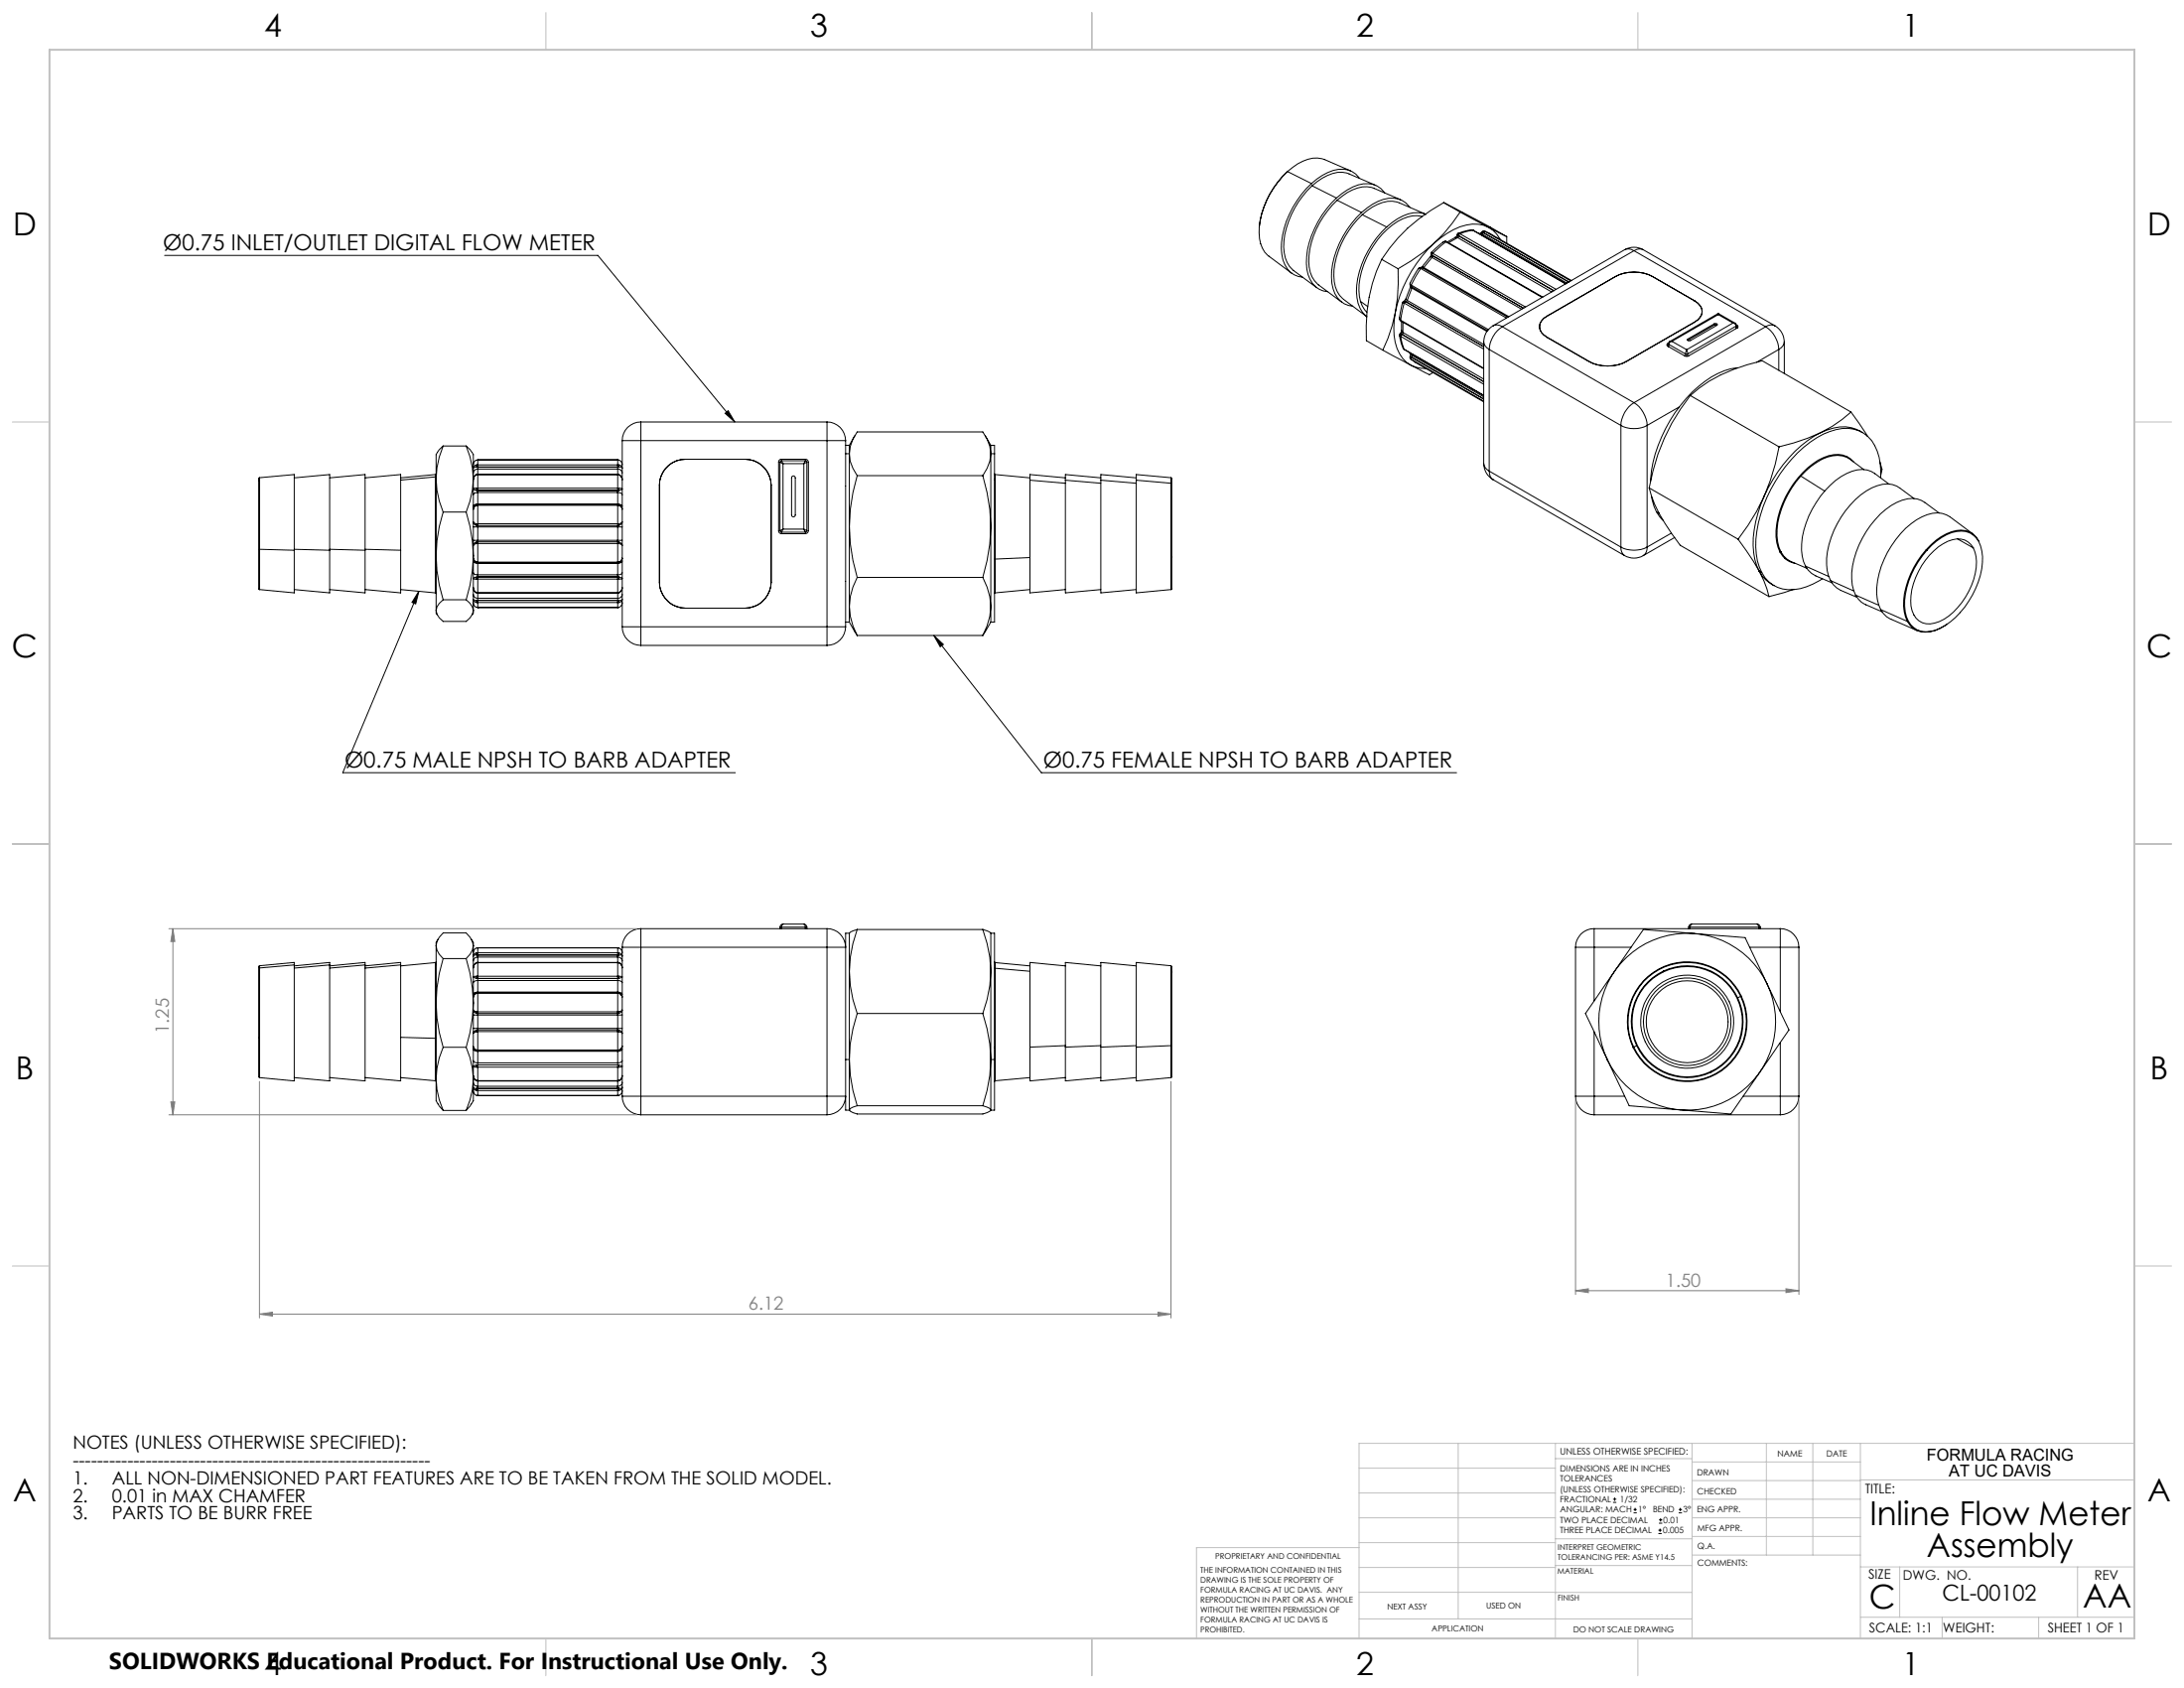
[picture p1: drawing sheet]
<svg xmlns="http://www.w3.org/2000/svg" width="559mm" height="432mm" viewBox="0 0 559 432" stroke-linecap="round" stroke-linejoin="round" font-family="sans-serif">
<g fill="none" stroke="#000" stroke-width=".25">
<path d="M329.2 44.1a23 23 0 0 0-7 13.9M329.4 43.9a22.4 22.4 0 0 0-7.2 15.6 7.2 7.2 0 0 0 2.5 6l5.8 4.4M329.4 43.9l6.2 3.1M335.6 47a24 24 0 0 0-7.8 16.5 7.4 7.4 0 0 0 3.4 6.8l2.1 .6M335.7 47.5a22.8 22.8 0 0 0-7.3 15.7 7.5 7.5 0 0 0 2.5 6l6 4.4M335.7 47.5l6.2 3.2M341.9 50.7a24.2 24.2 0 0 0-7.6 16.5 7.4 7.4 0 0 0 3.3 6.8l2.1 .6M342.1 51.2a21.8 21.8 0 0 0-7.1 17.1 6.7 6.7 0 0 0 2.4 4.6l5.9 4.4M342.1 51.2l6.3 3.2M345.6 43.7l-6.7-2.9a7.6 7.6 0 0 0-6.9 1.1l-2.6 2M347.9 45.6a6.1 6.1 0 0 0-8.2-1.5l-2.8 1.7-1.3 1.2M348.4 54.4a23.8 23.8 0 0 0-7.7 16.5 6.9 6.9 0 0 0 4.4 7.2l1 .2"/>
<path d="M348.5 54.9a22.4 22.4 0 0 0-7.2 15.7 7.2 7.2 0 0 0 2.5 6l5.9 4.4a7.7 7.7 0 0 1-2.6-6.4 23.8 23.8 0 0 1 7.7-16.5M348.5 54.9a11.3 11.3 0 0 1 7.7-3.4l1.8 .4 6.8 2.9a8 8 0 0 0-7.3 1.2l-2.7 2.1M348.5 54.9l6.3 3.2M352 47.4l-6.8-2.9a7.4 7.4 0 0 0-6.9 1.1l-2.6 1.9M354.3 49.3a5.7 5.7 0 0 0-6.8-2 15.6 15.6 0 0 0-5.6 3.4M358.4 51.1l-6.8-2.9a7.5 7.5 0 0 0-6.9 1l-2.6 2M360.7 53a5.6 5.6 0 0 0-6.8-2 14.8 14.8 0 0 0-5.5 3.4M363.8 55.4a7.9 7.9 0 0 0-6.2 1.3 22.2 22.2 0 0 0-9.9 17.6l.4 2.8M369.4 51.8a41.9 41.9 0 0 0-15.9 14.6M369.4 51.8l12 6.3 4.1 2.4M369.4 51.8l4.2 2.5M372.9 60l-.5 .7"/>
<path d="M372.9 60l.1 .2M373.1 59.7l-.2 .3M373.1 59.7h.2M373.3 59.7l-.3 .5M373.3 59.7l.2 .1M373.5 59.8l-.3 .5M373.5 59.8l24.6 14.2M373.6 54.3l-4.1 5.4-2.6 2.5M373.6 54.3l7.2 3.8M376.4 58.8l.5 .1M376.5 58.8l-3.4 .9M376.6 58.8l.3 .1"/>
<path d="M376.9 58.9l-3.4 .9M376.9 58.9h.1M376.9 58.9l23.7 13.7M378.3 59.7l.9 .2M378.5 59.8l.7 .1M379.1 59.4l-.4 .4M379.1 59.4h.3M379.2 59.9l21.7 12.5M379.4 59.4l.2 .1M379.6 59.5l-.4 .4M379.6 59.5h.1M379.6 59.5l21.8 12.6"/>
<path d="M379.6 59.1l-.5 .3M379.9 59.2l-.3 .3M379.9 59.2l1.1 .4 21.1 12.2M379.9 59.2l-.3-.1-.2 .3M379.9 59.2l22 12.7M380.8 58.1a9.6 9.6 0 0 0-8.9 .7l-1.7 .9-3.3 2.5M380.8 58.1a7.2 7.2 0 0 1 3.1 3.2M380.8 58.1l4.7 2.4M42.1 65.3h110.9l35 42.6M348.1 77.1l.4 1.1 1.2 1.7M348.1 77.1l1.9 1.3M353.5 66.4a41.6 41.6 0 0 0-3.9 20.7l4.2 2.5"/>
<path d="M353.5 66.4l4.2 2.4M357 79.9l-.8 3.4-1.1 3.2-1.3 3.1M357 79.9a15.8 15.8 0 0 0 1.1 10.6l.8 1.2 1 1 1.1 .8M357.7 68.8l-.2 7.5-.5 3.6M358.8 77.4l-.7 3.8M359.1 77.4l.2 .1M359.3 77.5l-.9 4.4M359.3 77.5l20.3 11.8M359.5 77.1h-.4l-.2 .3h.2M359.5 77.1l.2 .1M359.5 77.1l-.4 .3M359.7 77.2l-.4 .3"/>
<path d="M359.7 77.2h.1M359.7 77.2l19.9 11.5M359.7 76.5l-.5 .5M359.7 76.5l.3 .3M360 76.8l-.3 .4M360 76.8l19.6 11.3M360.9 73.1l.2 .2M360.9 73.1h.1M360.9 72.4v.4M360.9 72.8v.3M360.9 72.8l.2 .1M361.1 72.9v.4"/>
<path d="M361.1 72.9l19.7 11.4M361.1 73.3l19.5 11.3M361.2 73.7l-.3-.4-1.2 3.2M361.2 73.7l-1.2 3.1M361.2 73.7l19.2 11.1M361.3 73.4l-.1 .3M362.9 68.8l-2.1 3.6-.1 .3 .2 .5M363.3 68.6l-.4 .2M363.3 68.6l.2 .1M363.5 68.7l-2.4 4.2M363.5 68.7l.4-.2 21.9 12.6M363.5 68.7l21.9 12.7"/>
<path d="M363.6 68.4l.3 .1M363.6 68.4l-.7 .4M363.6 68.4l-.3 .2M363.8 68.3h.1M363.8 68.3l.5 .1M364.3 68.4l-.2 .2M364.3 68.4l21.7 12.6M365.9 65.7l.5 .2M365.9 65.7l-2.1 2.6M366.2 65l-.3 .7M366.2 65.1l.3 .3M366.3 64.6l.1 .1"/>
<path d="M366.3 65.3l.2 .1M366.4 65.9l-2.1 2.5M366.4 65.9l22.9 13.2M366.4 64.7l-.1 .4 .2 .3M366.4 64.7l.2 .1M366.5 65.4h.1M366.5 65.4l23.3 13.4-23.3-13.4M366.5 65.4l-.1 .5M366.6 64.8l-.1 .6M366.6 64.8l23.7 13.7M366.9 62.2l-2.8 2.4-6.4 4.2M366.9 62.2a33.6 33.6 0 0 0-9.9 17.7"/>
<path d="M369.2 61.9l-2.9 2.6-.1 .6M369.7 61.8l-.5 .2M369.7 61.8l.3 .1M369.9 61.7l-.7 .2M369.9 61.7l.3 .1M369.9 61.7l-.2 .1M370 61.9l-3.4 2.9M370 61.9l24.6 14.2M370.2 61.8l-.2 .1M370.2 61.8l24.5 14.2M372.4 60.7l.6 .1M372.4 60.7l-2.1 1.2"/>
<path d="M373 60.8l-2.3 1.3M373 60.8l24 13.9M373 60.2l.2 .1M373.2 60.3l-.2 .5M373.2 60.3h.1M373.2 60.3l24.4 14.1-24.4-14.1M385.5 60.5v1.7M415.7 63.9a4.8 4.8 0 0 1 4.7 0M415.7 63.9a2.39 2.39 0 0 1 2.4 .2M415.7 63.9l-33.7 19.4M418.1 64.1l-33.7 19.5M418.1 64.1l33.7 19.5"/>
<path d="M420.4 63.9a2.33 2.33 0 0 0-2.3 .2M420.4 63.9l33.7 19.4M353.8 89.6l7.2 3.9M358.1 81.2l.4 .9M358.1 85.7l.9 3.4M358.1 85.7l.1 .2M358.1 81.2l.1 .6M358.2 85.4l-.1 .3M358.2 81.8v.1M358.2 85.4h.3M358.2 81.8l.2 .1M358.2 85.9l.2 .1"/>
<path d="M358.4 86l.9 3.4M358.4 81.9l.1 .2M358.4 81.9l21.2 12.3M358.4 86l21.2 12.3M358.5 82.1l21.1 12.2M358.5 85.4l-.3 .5M358.5 85.4l.2 .1M358.6 84.6l-.4 .8M358.6 84.6l.4 .5M358.6 82.2v2.4M358.7 85.5l-.3 .5M358.7 85.5h.1"/>
<path d="M358.7 85.5l20.9 12.1M359 85.1l-.3 .4M359 85.1l20.6 11.9M359 82.4v2.7M359 89l.1 .2M359.1 89.2l.2 .2M359.3 89.4l20.3 11.7M360.7 90.2l.5 .7M360.8 91l-.1 .4 .2 .4M360.8 91l.2 .3M360.9 90.3l.3 .6M361 90.6l-.2 .4"/>
<path d="M361 91.3l.2 .1M361 91.3l-.2 .4 .3 .2M361 91.3l.1 .1M361 93.5l1.3 .4 2.5 .4M361 93.5l4.7 2.3 .9-.5M361.1 91.9l1.1 .8 17.4 10.1M361.1 91.9l18.5 10.7M361.1 91.4v.5M361.1 91.4l18.5 10.7M361.2 91.4h-.1M361.2 91.4l18.4 10.7M361.2 90.9v.5"/>
<path d="M361.2 90.9l18.4 10.6M379.6 87.5a2.47 2.47 0 0 0 1.4 1.9M379.6 87.5v31.1M381 89.4l33.7 19.4M381 89.4v31.1M382 83.3a4.7 4.7 0 0 0-2.4 4.2M382 83.3a2.32 2.32 0 0 1 2.4 .3M384.4 83.6a7.5 7.5 0 0 0-3.4 5.8M384.4 83.6l33.7 19.4M395 81.4l18.3-10.7a10.5 10.5 0 0 1 9.5 0l10.8 6.2a2.9 2.9 0 0 1 1.9 2.8 2.9 2.9 0 0 1-1.9 2.7l-17.5 10.1a10.5 10.5 0 0 1-9.5 0l-10.7-6.2a2.81 2.81 0 0 1-.9-4.9zM426.7 87.9a.34 .34 0 0 0-.2 .3 .34 .34 0 0 0 .2 .3M426.7 87.9v.6"/>
<path d="M426.9 87.9l.1 .2M426.9 87.9v.7M426.9 87.8l-.2 .1M426.9 88.4l-.2 .1M427 88.1l4.3 2.5M427 88.1v.6M427.2 87.3l-.3 .6M427.8 87.3l-.5 .2-.3 .6M427.8 87.3h-.6M427.8 87.3l3.8 2.2M431.3 90.6h.5M431.3 90.6v.5"/>
<path d="M431.6 89.5l-.3 1.1M431.6 89.5l.2 1.1M431.8 90.6v.5M431.9 86.7v.3M431.9 87l-.1 .1M438.6 82.8h.5l.3 .2-7 4.2-.6-.2 .1-.3M438.6 83.1l.7 .1M438.6 82.8l-6.7 3.9M438.6 83.1l-6.7 3.9M438.6 82.8v.3M439.5 80.3h.3M439.5 80.3l.1 .2"/>
<path d="M439.5 80.3l-12.3 7.1M439.6 80.5l3.8 2.1M439.6 80.5l-11.8 6.8M439.8 80.3l4.2 2.4-.6-.1M439.8 80.3l-.2 .2M443.4 82.6l.5 .2 .3 .6M443.4 82.6l-11.8 6.9M443.9 82.7l.4 .6M444.2 83.4l-12.4 7.2M444.2 83.4v.6M444.3 83.1l.2 .2M444.3 83.3l-.1 .1"/>
<path d="M444.3 83.3v.7M444.3 83.8l.2 .1M444.5 83.9l-12.5 7.2h-.9l-4.4-2.6M444.5 83.3a.33 .33 0 0 1 .2 .3 .33 .33 0 0 1-.2 .3M444.5 83.3v.6M444.6 94.1a19.8 19.8 0 0 0-11.6 6.2 36.5 36.5 0 0 0-10.7 22.7M451.8 83.6a7.5 7.5 0 0 1 3.3 5.8M451.8 83.6l-33.7 19.4M454.1 83.3a4.9 4.9 0 0 1 2.4 4.2M454.1 83.3a2.32 2.32 0 0 0-2.3 .3M455.1 89.4l-5.6 3.3M455.1 89.4v5.3"/>
<path d="M456.5 87.5a2.47 2.47 0 0 1-1.4 1.9M456.5 87.5v8M113.4 114.1l-1 2.8-.6 2.8-.2 2.8M113.4 114.1a3.5 3.5 0 0 0-1.8 4v4.4M113.4 114.1h5.9M119.3 114.1l1 2.8 .6 2.8 .2 2.8M119.3 114.1l1.4 1.6M120.8 115.7l.3 .6v6.2M122 119.5h.2M122 118.9l-.5 .2-.4 .6 .1-.2h.8M122 118.9v.6M122 119.5h36.3"/>
<path d="M122 118.9h36.3M122.2 120a1.09 1.09 0 0 0-1.1 1M122.2 119.5v.5M122.2 117.7v1.8M122.2 117.7a1.11 1.11 0 0 0-1.1 1.2M122.2 117.7h35.8M122.2 120v1.4M122.2 120h35.8M122.2 119.5h35.8M158 120a1.17 1.17 0 0 1 1.2 1M158 119.5v.5M158 117.7v1.8"/>
<path d="M158 117.7a1.2 1.2 0 0 1 1.2 1.2M158 120v1.4M158.3 119.5h-.3M158.3 118.9l.5 .2 .4 .6-.2-.2h-.7M158.3 118.9v.6M159.2 112.7h4.8M159.2 112.7v47.6M164 107.9v4.8M164 107.9a4.7 4.7 0 0 0-4.8 4.8M164 112.7v47.6M164 107.9h47.6M164 112.7h47.6"/>
<path d="M170.3 119.8a6.6 6.6 0 0 1 5.1-2.3h15.2a6.7 6.7 0 0 1 6.7 6.6v24.8a6.7 6.7 0 0 1-6.7 6.7h-15.2a6.6 6.6 0 0 1-6.7-6.7v-24.8a6.5 6.5 0 0 1 1.6-4.3zM185.5 105.7l.8-.6 1.7 2.8zM199.4 117.7l.4-.2h6.3a.78 .78 0 0 1 .7 .7v17.5a.78 .78 0 0 1-.7 .8h-6.1a.73 .73 0 0 1-.8-.8v-17.6zM199.6 118.2l.7 .4M199.6 118.2v17.5M200 117.9l-.4 .3M200 117.9l.3 .7M200 117.9h6.1M200.3 118.6h5.4M200.3 118.6v16.8M205.7 118.6v16.8M206.1 117.9l-.4 .7"/>
<path d="M206.1 117.9l.3 .3M206.4 118.2l-.7 .4M206.4 118.2v17.5M211.6 107.9a4.8 4.8 0 0 1 4.8 4.8M211.6 112.7h4.8M211.6 107.9v4.8M211.6 112.7v47.6M216.4 112.7v47.6M216.4 113.9h.9M216.4 116.1h.9M217.3 116.1v18.6M217.3 116.1l.2 1.9 .7 1.8 1.1 1.9"/>
<path d="M217.3 116.1l.3-1.9 .6-1.9 1.1-1.8h32.2l1.1 1.8 .7 1.9 .2 1.9M217.3 113.9v2.2M218.7 111.5l-1.4 2.4M252.1 111.5l1.4 2.4M253.5 116.1l-.2 1.9-.7 1.8-1.1 1.9M253.5 116.1v18.6M253.5 113.9v2.2M253.5 113.9h1v2.2M253.5 116.1h1M254.5 116.1v43h-1M379.6 118.6a4.8 4.8 0 0 0 2.4 4.1M379.6 118.6a2.47 2.47 0 0 0 1.4 1.9"/>
<path d="M414.7 108.8a7.3 7.3 0 0 0 6.7 0M414.7 108.8v31.1M418.1 103a7.2 7.2 0 0 0-3.4 5.8M418.1 103a7.5 7.5 0 0 1 3.3 5.8M421.4 108.8v31.1M429.6 104.1l-8.2 4.7M432.5 101.2a52.5 52.5 0 0 0-10.5 23.6M432.5 101.2a38.8 38.8 0 0 1 18.4-8.9l22.7 13.1M432.5 101.2l22.7 13.1M455.2 114.3l-1 4.4-1.2 4.2-1.6 4M465.8 110.7a33.7 33.7 0 0 0-14.4 16.2M465.8 110.7l-3.2 1.4-3.6 1.2-3.8 1"/>
<path d="M473.6 105.4l-2.3 1.9-2.5 1.8-3 1.6M473.6 105.4l4.3 6.3M474.3 118.2a5.7 5.7 0 0 0-6.4-1.6 19.9 19.9 0 0 0-11.1 10.5 18 18 0 0 0-1.9 13l.5 1.2M476.5 110.6a9.4 9.4 0 0 0-9-.6l-1.7 .7M480.9 118l.6 2.1-.3 1.6M66.2 123v27.7l.2 .1M66.4 122.2l-.2 .2v.6M66.4 122.8v17.7M66.4 122.2l8.9-.8v19.4M66.4 122.8l-.2 .2M66.4 122.2v.6M75.3 122.2l9-.8v19.4"/>
<path d="M84.3 122.2l9.1-.8v19.4M93.4 122.2l9.1-.8v19.4M111.4 122v18.8M111.4 121.4v.6M111.4 121.4l-8.9 .8M111.4 122l-8.9 .8M111.6 121.2l-.2 .2M111.6 122.5v19.7M111.6 122.5l.2 2.9 .6 2.8 1 2.8M113.4 131l-1 3.7-.6 3.7-.2 3.8M113.4 131h5.9M119.3 131l1 3.7 .6 3.7 .2 3.8"/>
<path d="M121.1 122.5l-.2 2.9-.6 2.8-1 2.8M121.1 122.5v19.7M121.1 138.2h1.1M121.1 134.8h1.1M121.2 129.8l-.1 .3M122 129.3l-.1-.2-.4 .3-.4 .8M122 121.5l-.5 .2-.4 .8M122 138.6a.92 .92 0 0 0-.9 .9l.9-.4M122 138.6v.5M122 134l-.9-.5 .2 .5 .7 .4M122 129.3l-.8 .6-.1 .4M122 134v.4"/>
<path d="M122 124.9v.5M122 124.9l-.9 .1 .9 .4M122 121.5l-.5 .3-.4 .8M122 125.4l.2 .1M122 134h36.3M122 134.4h.2M122 125.4h36.3M122 124.9h36.3M122.2 129l-.4 .1M122.2 121.4h-.4M122.2 139v4.8M122.2 129.3v5.1"/>
<path d="M122.2 138.6v.4M122.2 138.2v.4M122.2 134.4v.4M122.2 128.9a1.01 1.01 0 0 0-1.1 .6M122.2 126a.98 .98 0 0 0-1.1 .6M122.2 121.4v4M122.2 125.5v.5M122.2 129v.3M122.2 121.4h.1M122.2 125.4v.1M122.2 126v2.9M122.2 134.8v3.4"/>
<path d="M122.2 129h35.8M122.2 121.4h35.8M122.2 139l-.2 .1M122.2 129.3h-.2M122.2 138.6h-.2M122.2 134.4h35.8M122.2 139h35.8M122.2 138.6h35.8M122.2 129.3h35.8M122.2 134.8h35.8M122.2 138.2h35.8M122.2 128.9h35.8"/>
<path d="M122.2 126h35.8M122.2 121.4l-.2 .1M158 129l.4 .1M158 121.4h.4M158 129.3v5.1M158 139v4.8M158 138.6v.4M158 134.8h1.2M158 134.4v.4M158 138.2v.4M158 138.2h1.2M158 128.9a1.12 1.12 0 0 1 1.2 .6"/>
<path d="M158 126a1.07 1.07 0 0 1 1.2 .6M158 121.4v4M158 125.5v.5M158 129v.3M158 121.4h.1M158 125.4v.1M158 126v2.9M158 134.8v3.4M158 129.3h.3M158 139l.3 .1M158 138.6h.3M158 121.4l.3 .1"/>
<path d="M158.3 129.3l.1-.2 .3 .2 .5 .8-.1-.3M158.3 129.3l.5 .3 .4 .7M158.3 134l.9-.5a1.07 1.07 0 0 1-.9 .9M158.3 134v.4M158.3 138.6a1.07 1.07 0 0 1 .9 .9l-.9-.4M158.3 138.6v.5M158.3 124.9v.5M158.3 124.9l.9 .2-.9 .3M158.3 125.4l-.3 .1M158.3 134.4h-.3M158.4 121.4a1.25 1.25 0 0 1 .8 1.3 1.48 1.48 0 0 0-.9-1.2zM199.6 135.7l.4 .4"/>
<path d="M200 136.1h6.1M200.3 135.4l-.7 .3M200.3 135.4l-.3 .7M200.3 135.4h5.4M202.7 121.9l.5-.1 .3 .4v9.6a.48 .48 0 0 1-.5 .4 .48 .48 0 0 1-.5-.4v-9.6zM205.7 135.4l.7 .3M205.7 135.4l.4 .7M206.4 135.7l-.3 .4M217.3 134.7l.3 4.4 .6 4.3 1.1 4.3M217.3 134.7v20.5M219.3 121.7l-1.1 4.3-.6 4.3-.3 4.4M219.3 121.7h32.2"/>
<path d="M251.5 121.7l1.1 4.3 .7 4.3 .2 4.4M253.5 134.7l-.2 4.4-.7 4.3-1.1 4.3M253.5 134.7v20.5M254.5 121.2l.1 .2M254.5 122.7l.1 .1M254.6 122.8v20.2M254.6 121.4v1.4M254.6 121.4l8.9 .8M263.5 122.8v28.9l9.1-.9M263.5 122.8l9.1 .8M272.6 122.8v28.9l9.1-.9M272.6 122.2l-9.1-.8v1.4"/>
<path d="M272.6 122.8l9.1 .8M281.7 122.8v28.9l9-.9M281.7 122.2l-9.1-.8v1.4M281.7 122.8l9 .8M290.7 122.8v28.9l8.9-.9M290.7 122.2l-9-.8v1.4M290.7 122.8l8.9 .8M299.6 122.2l.2 .2v20.2M299.6 123.6v19.1M299.6 122.2l-8.9-.8v1.4M299.6 122.2v1.4M381 120.5a2.35 2.35 0 0 0 1 2.2"/>
<path d="M381 120.5l33.7 19.4M382 122.7l33.7 19.4M414.7 139.9a7.3 7.3 0 0 0 6.7 0M414.7 139.9a2.43 2.43 0 0 0 1 2.2M421.4 139.9a2.35 2.35 0 0 1-1 2.2M422 124.8l1.3 4.1 1.2 2.4M422 124.8l22.7 13.1M422.6 127.1l.6 2.4 .6 1.5M423.8 131l1.6 2.1M423.8 131l.7 .3M424.5 131.3l3.3 5.3 2.1 2.9 22.7 13.1M427.6 136.4l-6.2 3.5"/>
<path d="M428.4 137.5l-8 4.6M444.7 137.9l3.9 5.6 1.5 2.6M451.4 126.9l-2 3.9-2.2 3.6-2.5 3.5M451.4 126.9a27.1 27.1 0 0 0-2.4 16.2l1.1 3M460.8 121.8a23.4 23.4 0 0 0-6.1 15.3l.5 2.9 .5 1.2M460.8 121.8l6.1 3.8M476.9 120.1l-3.5-2.6a6.9 6.9 0 0 0-7.2 0 18.9 18.9 0 0 0-5.4 4.3M481.2 122.2a13.5 13.5 0 0 0-3.3-10.5 9 9 0 0 0-9.7-1.3 28.8 28.8 0 0 0-14 12.8 32.9 32.9 0 0 0-5 16.7 14.1 14.1 0 0 0 1.6 6.6M483.3 123.8l-3.6-2.7a6.7 6.7 0 0 0-7.2 0 23.3 23.3 0 0 0-11.3 16.3 12.3 12.3 0 0 0 .8 7.4M489.7 127.5l-3.6-2.7a6.7 6.7 0 0 0-7.2 0 23.2 23.2 0 0 0-11.5 19.6l.1 1.5 .9 2.6M494.2 139.5a10.8 10.8 0 0 1 8.8-3.5 5.4 5.4 0 0 1 4.1 5 20.7 20.7 0 0 1-6.8 16.9 11.5 11.5 0 0 1-7.6 3.7 5.4 5.4 0 0 1-5.2-5.1 20.5 20.5 0 0 1 5.5-15.7zM496.1 131.2l-3.6-2.6a6.7 6.7 0 0 0-7.2-.1 23.2 23.2 0 0 0-11.5 19.6l.1 1.5 .9 2.6"/>
<path d="M500.9 137.9l4 2.3M504.8 136.6l-5.9-4.4a6.8 6.8 0 0 0-7.2 0 23.3 23.3 0 0 0-11.5 19.6l.1 1.6 .9 2.5M506.3 138.4a5.3 5.3 0 0 0-7-2.4 14.9 14.9 0 0 0-6.5 4.6M66.4 140.5v10.3M66.4 140.5l8.9 .3M75.3 140.8v10.9l-8.9-.9M75.3 140.5l9 .3M84.3 140.8v10.9l-9-.9M84.3 140.5l9.1 .3M93.4 140.8v10.9l-9.1-.9M93.4 140.5l9.1 .3M102.5 140.8v10.9l-9.1-.9"/>
<path d="M102.5 150.8l8.9 .9M107.2 151.2l-.8 3.3-1-.4zM107.2 151.2l-19.5 46.5h100.4M111.4 151.7l.2 .1M111.4 140.8h.2M111.4 140.8v10.9M111.6 142.2l.2 3.7 .6 3.8 1 3.7M111.6 142.2v14M111.6 156.2l.2 .9 .6 .9 1 1h5.9l1-1 .6-.9 .2-.9M111.6 156.2v.6l.3 .6M113.4 153.4l-1 .9-.6 1-.2 .9M113.4 153.4h5.9"/>
<path d="M119.3 153.4l1 .9 .6 1 .2 .9M121.1 150.3l.1 .5 .6 .8a1.43 1.43 0 0 1-.7-1.3zM121.1 142.2l-.2 3.7-.6 3.8-1 3.7M121.1 142.2v14M121.1 156.2v.6l-.3 .6M121.1 143.5a.92 .92 0 0 0 1.1 .6M121.1 146.5a.92 .92 0 0 0 1.1 .5M121.1 152a1.03 1.03 0 0 0 1.1 1M121.1 154.2a1.11 1.11 0 0 0 1.1 1.2M121.1 143l.4 .5 .5 .2M121.2 143.2l-.1-.3 .4 .8 .4 .3 .1-.3M121.8 143.9l.4 .1"/>
<path d="M121.8 151.6l.4 .1M122 147.6v.5M122 147.6l-.9 .3 .9 .2M122 153.6h-.7l-.2-.3 .4 .7 .5 .1M122 153.6v.5M122 143.7l.2 .1M122 148.1h36.3M122 151.6h.2M122 153.6h36.3M122 154.1h36.3M122.2 147.6v4M122.2 147.6h-.2"/>
<path d="M122.2 147.6h.1M122.2 147v.6M122.2 153v.6M122.2 153.6h-.2M122.2 153.6v1.8M122.2 155.4h.1M122.2 143.8v.2M122.2 151.6v.1M122.2 144.1v2.9M122.2 151.7v1.3M122.2 144h35.8M122.2 151.7h35.8"/>
<path d="M122.2 155.4h35.8M122.2 143.8h35.8M122.2 144.1h35.8M122.2 147h35.8M122.2 147.6h35.8M122.2 151.6h35.8M122.2 153h35.8M122.2 153.6h35.8M158 147.6v4M158 147.6h.3M158 147.6h.1M158 147v.6"/>
<path d="M158 153.6h.3M158 153v.6M158 153.6v1.8M158 155.4h.1M158 143.8v.2M158 151.6v.1M158 144.1v2.9M158 151.7v1.3M158.3 147.6v.5M158.3 147.6l.9 .3-.9 .2M158.3 153.6h.7l.2-.3-.4 .7-.5 .1M158.3 153.6v.5"/>
<path d="M158.3 143.7l-.3 .1M158.3 151.6h-.3M158.4 143.9l-.4 .1M158.4 151.6l-.4 .1M159.2 142.9l-.1 .3M159.2 142.8v.1a1.2 1.2 0 0 1-.8 1l-.1-.2 .5-.2zM159.2 150.3v.2a1.32 1.32 0 0 1-.8 1.1l.7-.8zM159.2 143.5a1 1 0 0 1-1.2 .6M159.2 146.5a1 1 0 0 1-1.2 .5M159.2 152a1.09 1.09 0 0 1-1.2 1M159.2 154.2a1.3 1.3 0 0 1-1.2 1.2M216.4 159.1h.9"/>
<path d="M217.3 155.2v3.9M217.3 155.2l.3 2.5 .6 2.4 1.1 2.5M217.3 159.1l2 3.5M219.3 147.7l-1.1 2.5-.6 2.4-.3 2.6M219.3 147.7h32.2M251.5 147.7l1.1 2.5 .7 2.4 .2 2.6M253.5 155.2v3.9M253.5 155.2l-.2 2.5-.7 2.4-1.1 2.5M253.5 159.1l-1.4 2.5M254.6 151.7l-.1 .1M254.6 143v8.7M263.5 150.8l-8.9 .9"/>
<path d="M263.5 142.6l-8.9 .4M299.6 142.7v8.1M299.8 142.6v8.1l-.2 .1M299.8 142.6l-.2 .1M415.7 142.1a4.8 4.8 0 0 0 4.7 0M450.1 146.1l1.2 2.4 1.3 4.1M450.1 146.1a8.5 8.5 0 0 0 3.8 3.7M450.1 146.1l.7 .4M450.8 146.5a8.3 8.3 0 0 0 9.9 4.1 18.8 18.8 0 0 0 5.6-2.6M455.4 141.3a5.3 5.3 0 0 0 4 2.8M455.7 141.2a5.2 5.2 0 0 0 2.6 2.5l4 1.7M455.7 141.2l-.3 .1"/>
<path d="M459 150.7l-6.4 1.9M462 144.8a5.6 5.6 0 0 0 2.6 2.5l4.1 1.8M462 144.8l5.9 2.7M468.4 148.5a5.6 5.6 0 0 0 2.6 2.5l4.1 1.8M468.4 148.5l5.9 2.7M474.8 152.2a5 5 0 0 0 2.6 2.5l4.1 1.8M474.8 152.2l5.9 2.6M481.2 155.9a5 5 0 0 0 2.6 2.5l6.7 2.9M481.2 155.9l6.8 3.1M488 159a5 5 0 0 0 5.7 2.6 11.2 11.2 0 0 0 4.6-2M492.8 140.6a22.3 22.3 0 0 0-5.8 14.5l.5 2.7 .5 1.2M492.8 140.6l.2 .2"/>
<path d="M493.7 142a10.6 10.6 0 0 1 8-4.1 4.8 4.8 0 0 1 3.9 4.5 17.8 17.8 0 0 1-9.4 16.6 4.8 4.8 0 0 1-6.5-1.7 11.5 11.5 0 0 1 .4-9.6 19.2 19.2 0 0 1 3.6-5.7zM159.2 160.3h4.8M159.2 160.3a4.8 4.8 0 0 0 4.8 4.8M164 160.3v4.8M164 160.3h47.6M164 165.1h47.6M211.6 160.3h4.8M211.6 160.3v4.8M216.4 160.3a4.8 4.8 0 0 1-4.8 4.8M219.3 162.6h32.2M238.9 162.6l2.5 2.3-.8 .6zM238.9 162.6l27.6 35.1h106.2"/>
<path d="M252.1 161.6l-.6 1M164 237.6v4.7M164 237.6a4.7 4.7 0 0 0-4.8 4.7M164 237.6h47.6M199.6 237.2h.4M199.6 237.2v.4M200 237.2h6.1M200 237.2v.4M200.3 236.4l-.2 .2-.1 .6M200.3 236.4a.85 .85 0 0 0-.7 .8M200.3 236.4h5.4M205.7 236.4l.3 .2 .1 .6"/>
<path d="M205.7 236.4a.85 .85 0 0 1 .7 .8M206.1 237.2h.3M206.1 237.2v.4M206.4 237.2v.4M211.6 237.6v4.7M211.6 237.6a4.8 4.8 0 0 1 4.8 4.7M217.3 238.7v9.8M217.3 238.7h-.9v3.6M219.3 237.8l-1.1 3.5-.6 3.6-.3 3.6M219.3 237.8l-1.1 .3-.9 .6M219.3 237.8h32.2M251.5 237.8l1.1 3.5 .7 3.6 .2 3.6"/>
<path d="M251.5 237.8l1.8 .6 .2 .3M253.5 238.7v9.8M253.5 238.7h1v32.3M407.9 237.6v4.7M407.9 237.6a4.7 4.7 0 0 0-4.8 4.7M407.9 237.6h47.6M432.1 237.2h.3M432.1 237.2v.4M432.4 237.2h17.6M432.4 237.2v.4M432.8 236.4l-.4 .8M432.8 236.4a.78 .78 0 0 0-.7 .8"/>
<path d="M432.8 236.4h16.8M449.6 236.4l.3 .2 .1 .6M449.6 236.4a.78 .78 0 0 1 .8 .8M450 237.2h.4M450 237.2v.4M450.4 237.2v.4M455.5 237.6v4.7M455.5 237.6a4.8 4.8 0 0 1 4.8 4.7M66.4 247.1l-.2 .1v18.1M66.4 247.6v17.8M66.4 247.1v.5M75.3 246.8v29.7l-8.9-.8"/>
<path d="M75.3 246.8v-.6l-8.9 .9M75.3 246.8l-8.9 .8M84.3 246.8v29.7l-9-.8M84.3 246.8v-.6l-9 .9M84.3 246.8l-9 .8M93.4 246.8v29.7l-9.1-.8M93.4 246.8v-.6l-9.1 .9M93.4 246.8l-9.1 .8M102.5 246.8v29.7l-9.1-.8M102.5 246.8v-.6l-9.1 .9M102.5 246.8l-9.1 .8M111.4 246.8v18.8"/>
<path d="M111.4 246.2v.6M111.4 246.2l-8.9 .9M111.6 246l-.2 .2M111.6 256.5l.2 3.9 .6 3.7 1 3.8M111.6 241.9v14.6M111.6 241.9l.2 1.1 .6 1.1 1 1.1M111.6 256.5v19.5M111.6 246.7l-.2 .1M111.6 241.9l.2-1.1 .6-1.1 1-1h5.9l1 1 .6 1.1 .2 1.1M112.1 240.2a1.92 1.92 0 0 0-.5 1.7M113.4 245.2l-1 3.8-.6 3.7-.2 3.8M113.4 245.2h5.9"/>
<path d="M119.3 245.2l1 3.8 .6 3.7 .2 3.8M120.6 240.2a1.83 1.83 0 0 1 .5 1.7M121.1 256.5l-.2 3.9-.6 3.7-1 3.8M121.1 241.9l-.2 1.1-.6 1.1-1 1.1M121.1 241.9v14.6M121.1 256.5v19.5M121.1 259.6h1.1M121.5 246.6l.5-.3-.8 .8-.1 .5zM122 254.1l-.1-.2-.4 .3-.4 .8 .1-.4M122 258.8l-.9-.4 .2 .4 .7 .4M122 258.8v.4M122 254.1l-.8 .6-.1 .4"/>
<path d="M122 249.7v.6M122 249.7l-.9 .2 .9 .4M122 250.3h.2M122 243.8l-.5 .1-.4 .7 .2-.3h.7M122 244.3h.2M122 243.8v.5M122 258.8h36.3M122 259.2l.2 .1M122 249.7h36.3M122 250.3h36.3M122 244.3h36.3M122.2 253.9h-.4"/>
<path d="M122.2 246.2l-.4 .1M122.2 254.1v5.2M122.2 259.3v.3M122.2 253.8a1.01 1.01 0 0 0-1.1 .6M122.2 250.8a1.01 1.01 0 0 0-1.1 .6M122.2 246.3v4M122.2 250.3h.1M122.2 250.3v.5M122.2 244.8a1.03 1.03 0 0 0-1.1 1M122.2 244.3v.5M122.2 243.7v.6M122.2 244.3h.1"/>
<path d="M122.2 242.5a1.15 1.15 0 0 0-1.1 1.2M122.2 242.5v1.2M122.2 242.5h.1M122.2 253.9v.2M122.2 246.2v.1M122.2 253.9h35.8M122.2 246.2h35.8M122.2 242.5h35.8M122.2 259.3h35.8M122.2 254.1h-.2M122.2 254.1h35.8M122.2 259.6h35.8"/>
<path d="M122.2 244.8v1.4M122.2 250.8v3M122.2 259.6v3.5M122.2 253.8h35.8M122.2 250.8h35.8M122.2 246.3h-.2M122.2 246.3h35.8M122.2 244.8h35.8M122.2 243.7l-.2 .1M122.2 243.7h35.8M158 253.9h.4M158 246.2l.4 .1"/>
<path d="M158 254.1v5.2M158 259.6h1.2M158 259.3v.3M158 253.8a1.12 1.12 0 0 1 1.2 .6M158 250.8a1.12 1.12 0 0 1 1.2 .6M158 246.3v4M158 250.3h.3M158 250.3h.1M158 250.3v.5M158 244.8a1.09 1.09 0 0 1 1.2 1M158 244.3v.5M158 244.3h.3"/>
<path d="M158 243.7v.6M158 244.3h.1M158 242.5a1.25 1.25 0 0 1 1.2 1.2M158 242.5v1.2M158 242.5h.1M158 253.9v.2M158 246.2v.1M158 254.1h.3M158 244.8v1.4M158 250.8v3M158 259.6v3.5M158 246.3h.3"/>
<path d="M158 243.7l.3 .1M158.3 254.1l.1-.2 .3 .2 .5 .9-.1-.3M158.3 254.1l.5 .3 .4 .7M158.3 258.8l.9-.4-.2 .4-.7 .4M158.3 258.8v.4M158.3 249.7v.6M158.3 249.7l.9 .2-.9 .4M158.3 243.8l.5 .1 .4 .7-.2-.3h-.7M158.3 243.8v.5M158.3 259.2l-.3 .1M158.4 246.2v.1a1.25 1.25 0 0 1 .8 1.3 1.48 1.48 0 0 0-.9-1.3zM159.2 242.3h4.8"/>
<path d="M159.2 242.3v38.1M164 242.3h47.6M164 242.3v38.1M211.6 242.3h4.8M211.6 242.3v38.1M216.4 242.3v38.1M217.3 248.5v22.5M217.3 248.5l.3 3.6 .6 3.6 1.1 3.6M219.3 259.3l-1.1 3.9-.7 3.9-.2 3.9M219.3 259.3h32.2M251.5 259.3l1.1 3.9 .7 3.9 .2 3.9M253.5 248.5l-.2 3.6-.7 3.6-1.1 3.6"/>
<path d="M253.5 248.5v22.5M254.5 246l.1 .2M254.6 247.7v20.1M254.6 246.2v1.5M254.6 246.2l8.9 .9M254.6 247.7l8.9 .8M272.6 247.1l-9.1-.9v21.7M281.7 247.1l-9.1-.9v21.7M290.7 247.1l-9-.9v21.7M299.6 247.1l.2 .1v1.4M299.6 247.1l-8.9-.9v21.7M299.6 248.4v19.1"/>
<path d="M299.6 248.4l.2 .2M299.6 247.1v1.3M299.8 248.6v26.9l-.2 .2M403.1 242.3h4.8M403.1 242.3v38.1M407.9 242.3h9.4M407.9 242.3v13.7M425.6 248.4a14.3 14.3 0 0 1 19 6.8M425.6 248.4v.2M425.6 248.4a14.3 14.3 0 0 0-6.9 19.1M425.6 248.6a14.1 14.1 0 0 0-6.7 18.8 14.1 14.1 0 0 0 18.8 6.7M425.6 248.6a14.1 14.1 0 0 1 18.8 6.7 14.1 14.1 0 0 1-6.7 18.8"/>
<path d="M444.6 255.2a14.3 14.3 0 0 1-6.8 19.1M445.4 254.9a15.1 15.1 0 0 1-7.2 20.2 15.1 15.1 0 0 1-20.2-7.2M445.4 254.9a15.1 15.1 0 0 0-20.2-7.2 15.1 15.1 0 0 0-7.2 20.2M445.4 254.9l-.8 .3M445.5 254.8a15.3 15.3 0 0 1-7.3 20.4 15.3 15.3 0 0 1-20.4-7.3M445.5 254.8a15.3 15.3 0 0 0-20.4-7.3 15.3 15.3 0 0 0-7.3 20.4M445.5 254.8l-.1 .1M447.7 242.3h7.8M452.1 251.7a22.6 22.6 0 0 0-30.1-10.8 22.6 22.6 0 0 0-10.8 30.1M452.1 251.7a22.6 22.6 0 0 1-10.7 30.1 22.6 22.6 0 0 1-30.2-10.8M452.1 251.7l5.6 11.8-14.8 21.5-26.1-2.1-5.6-11.9M452.1 251.7l-5.6-11.8-26-2.1-14.8 21.5 5.5 11.7"/>
<path d="M455.5 242.3h4.8M455.5 242.3v16.5M460.3 242.3v38.1M66.2 265.3v10.2l.2 .2M66.2 265.3l.2 .1M66.4 265.4v10.3M102.5 275.7l8.9 .8M102.5 265.4l8.9 .2M111.4 276.5l.2 .2M111.4 265.6v10.9M111.6 276l.2 2.7 .6 2.7 1 2.7M111.6 276v4.8a1.92 1.92 0 0 0 .5 1.7"/>
<path d="M113.4 267.9l-1 2.7-.6 2.7-.2 2.7M113.4 267.9h5.9M119.3 267.9l1 2.7 .6 2.7 .2 2.7M121.1 267.8l.1 .2M121.1 275.2l.1 .5 .6 .7a1.43 1.43 0 0 1-.7-1.2zM121.1 276l-.2 2.7-.6 2.7-1 2.7M121.1 276v4.8a1.83 1.83 0 0 1-.5 1.7M121.1 263.1h1.1M121.1 267.8v.1M121.1 268.4a1.01 1.01 0 0 0 1.1 .5M121.1 271.3a1.01 1.01 0 0 0 1.1 .6M121.1 276.9a1.03 1.03 0 0 0 1.1 1"/>
<path d="M121.1 279a1.14 1.14 0 0 0 1.1 1.2M121.1 267.8l.4 .5 .5 .3M121.1 267.9l.4 .7 .3 .2 .2-.2M121.8 268.8l.4 .1M121.8 276.4l.4 .1M122 263.5l-.5 .2-.4 .6 .9-.4M122 263.5v.4M122 272.5v.5M122 272.5l-.9 .3 .9 .2M122 278.4h-.7l-.2-.3 .1 .4 .8 .4M122 278.4h.2M122 278.4v.5"/>
<path d="M122 268.6h.2M122 273h36.3M122 276.4h.2M122 278.9l.2 .1M122.2 263.9v4.7M122.2 263.5v.4M122.2 263.1v.4M122.2 272.4v4M122.2 272.4l-.2 .1M122.2 272.4h.1M122.2 271.9v.5M122.2 277.9v.5"/>
<path d="M122.2 278.4v.6M122.2 279v1.2M122.2 268.6v.3M122.2 276.4v.1M122.2 268.9h35.8M122.2 276.5h35.8M122.2 263.9h-.2M122.2 263.5h-.2M122.2 263.9h35.8M122.2 263.5h35.8M122.2 268.6h35.8M122.2 263.1h35.8"/>
<path d="M122.2 268.9v3M122.2 276.5v1.4M122.2 278.4h.1M122.2 271.9h35.8M122.2 272.4h35.8M122.2 276.4h35.8M122.2 277.9h35.8M122.2 278.4h35.8M122.2 279h35.8M158 263.9v4.7M158 263.5v.4M158 263.1v.4"/>
<path d="M158 263.1h1.2M158 272.4v4M158 272.4h.1M158 272.4l.3 .1M158 271.9v.5M158 277.9v.5M158 278.4h.3M158 278.4v.6M158 279v1.2M158 268.6v.3M158 276.4v.1M158 263.9h.3"/>
<path d="M158 263.5h.3M158 268.9v3M158 276.5v1.4M158 278.4h.1M158.3 263.5l.5 .2 .4 .6-.9-.4M158.3 263.5v.4M158.3 272.5v.5M158.3 272.5l.9 .3-.9 .2M158.3 278.4h.7l.2-.3-.1 .4-.8 .4M158.3 278.4v.5M158.3 268.6h-.3M158.3 276.4h-.3"/>
<path d="M158.3 278.9l-.3 .1M158.3 278.4h-.3M158.4 268.8l-.4 .1M158.4 276.4l-.4 .1M159.2 267.8l-.1 .3M159.2 267.6l-.1 .5-.7 .7-.1-.2 .5-.3zM159.2 275.2l-.1 .6-.7 .7 .7-.8zM159.2 268.4a1.12 1.12 0 0 1-1.2 .5M159.2 271.3a1.12 1.12 0 0 1-1.2 .6M159.2 276.9a1.09 1.09 0 0 1-1.2 1M159.2 279a1.25 1.25 0 0 1-1.2 1.2M216.4 271h.9"/>
<path d="M217.3 271l.3 4.1 .6 3.8 1.1 4M217.3 271v12.9M253.5 271l-.2 4.1-.7 3.8-1.1 4M253.5 271v12.9M253.5 271h1M254.5 271v13h-1M254.6 276.5l-.1 .2M254.6 267.8l-.1 .1M254.6 267.8v8.7M263.5 267.9v8.6l9.1-.8M263.5 275.7l-8.9 .8M272.6 267.9v8.6l9.1-.8"/>
<path d="M272.6 267.5l-9.1 .4M281.7 267.9v8.6l9-.8M281.7 267.5l-9.1 .4M290.7 267.9v8.6l8.9-.8M290.7 267.5l-9 .4M299.6 267.5v8.2M299.6 267.5l-8.9 .4M407.9 263.9v16.5M418 267.9h-.2M418.7 267.5a14.3 14.3 0 0 0 19.1 6.8M418.7 267.5l-.7 .4M437.7 274.1l.1 .2"/>
<path d="M455.5 266.7v13.7M112.1 282.4l1.3 1.7M113.4 284.1h5.9M120.5 282.4l-1.2 1.7M122.2 280.2h.1M122.2 280.2h35.8M158 280.2h.1M159.2 280.4a4.8 4.8 0 0 0 4.8 4.8M159.2 280.4h4.8M164 280.4v4.8M164 285.2h47.6M164 280.4h47.6"/>
<path d="M211.6 280.4h4.8M211.6 280.4v4.8M216.4 280.4v3.6h.9M216.4 280.4a4.8 4.8 0 0 1-4.8 4.8M217.3 283.9l.3 .4 .6 .3 1.1 .4h32.2l1.8-.7 .2-.4M217.3 284v.1M217.3 283.9v.1M219.3 282.9l-1.1 .3-.6 .4-.3 .3M219.3 282.9h32.2M251.5 282.9l1.8 .7 .2 .3M253.5 284l-.1 .1M253.5 283.9v.1"/>
<path d="M403.1 280.4a4.8 4.8 0 0 0 4.8 4.8M403.1 280.4h4.8M407.9 280.4v4.8M407.9 285.2h47.6M407.9 280.4h7.8M446 280.4h9.5M455.5 280.4v4.8M455.5 280.4h4.8M460.3 280.4a4.8 4.8 0 0 1-4.8 4.8M412.7 384.3h.9M412.7 383.5h.9M413.1 383.1v.8"/>
<path d="M418 387h.8M418 386.2h.8M418.4 385.7v.9M424.3 392.3h.9M424.3 391.4h.9M424.5 389.6h.8M424.5 388.8h.8M424.7 391v.9M424.9 388.4v.8M429.5 387h.9M429.5 386.2h.9M429.9 385.7v.9"/>
<circle cx="431.7" cy="261.4" r="10.5"/>
<circle cx="431.7" cy="261.4" r="11.2"/>
<circle cx="431.7" cy="261.4" r="11.9"/>
</g>
<g fill="none" stroke="#808080" stroke-width=".25">
<path d="M43.2 237.6h119.7M44.2 237.6l.5 3.2h-1zM44.2 237.6v47.6M66.4 276.6v60.5M299.6 276.6v60.5M43.2 285.2h119.7M43.7 281.9h1l-.5 3.3zM403.1 281.4v49.8M460.3 281.4v49.8M66.4 336.2l3.3-.5v1zM66.4 336.2h233.2M296.3 335.7l3.3 .5-3.3 .5z"/>
<path d="M403.1 330.2l3.3-.5v1zM403.1 330.2h57.2M457 329.7l3.3 .5-3.3 .5z"/>
</g>
<g fill="none" stroke="#c0c0c0" stroke-width=".25">
<path d="M139.7 3.2v9.5M279.4 3.2v9.5M419.1 3.2v9.5M3.1 107.9h9.6M546.1 107.9h9.5M3.1 215.9h9.6M546.1 215.9h9.5M3.1 323.8h9.6M546.1 323.8h9.5M347.7 375.6h50.3M373.1 369.2v44.9M398 369.2v49.9"/>
<path d="M398 373.1h34.9M432.9 369.2v49.9M432.9 378.7h43.1M432.9 374h43.1M451.9 369.2v28.6M463.8 369.2v28.6M476 369.2v49.9M476 378.6h70.1M546.1 369.2h-198.4v49.9M347.7 394.6h50.3M347.7 388.3h50.3M347.7 381.9h50.3"/>
<path d="M347.7 395.9h-41.6v23.2M398 393.6h35M432.9 383.5h43.1M432.9 388.3h43.1M432.9 393h43.1M433 397.8h43M139.7 419.1v9.6M279.4 419.1v9.6M347.7 414.1h85.2M347.7 401h50.3M347.7 407.3h50.3M398 407.4h34.9"/>
<path d="M398 400.5h35M419.1 419.1v9.6M476 413.7h70.1M476 400.8h70.1M486.1 400.8v12.9M496.9 413.7v5.4M521.6 413.7v5.4M531.6 400.8v12.9"/>
</g>
<path d="M12.7 12.7h533.4v406.4h-533.4z" fill="none" stroke="#c0c0c0" stroke-width=".5"/>
<path d="M185.5 105.7l.8-.6 1.7 2.8zM107.2 151.2l-.8 3.3-1-.4zM238.9 162.6l2.5 2.3-.8 .6z" fill="#000"/>
<g fill="#808080">
<path d="M66.4 336.2l3.3-.5v1zM296.3 335.7l3.3 .5-3.3 .5zM403.1 330.2l3.3-.5v1zM457 329.7l3.3 .5-3.3 .5z"/>
<path d="M43.7 281.9h1l-.5 3.3zM44.2 237.6l.5 3.2h-1z"/>
</g>
<g font-size="8.5">
<text x="478.4" y="390.1">Inline Flow Meter</text>
<text x="493" y="398.2">Assembly</text>
<text x="478.3" y="411.4">C</text>
<text x="532.9" y="411.3">AA</text>
</g>
<g font-size="8.1">
<text x="67.6" y="9.3">4</text>
<text x="207.3" y="9.3">3</text>
<text x="347" y="9.3">2</text>
<text x="486.7" y="9.3">1</text>
<text x="3.3" y="60.1">D</text>
<text x="549.4" y="60.1">D</text>
<text x="3" y="168">C</text>
<text x="549.1" y="168">C</text>
<text x="4" y="276">B</text>
<text x="550.1" y="276">B</text>
<text x="3.3" y="383.9">A</text>
<text x="549.4" y="383.9">A</text>
<text x="67.6" y="428.4">4</text>
<text x="207.3" y="428.4">3</text>
<text x="347" y="428.4">2</text>
<text x="486.7" y="428.4">1</text>
</g>
<text font-size="5.9" x="27.9" y="427">SOLIDWORKS Educational Product. For Instructional Use Only.</text>
<g font-size="5.6">
<text x="41.7" y="64">Ø0.75 INLET/OUTLET DIGITAL FLOW METER</text>
<text x="88.1" y="196.3">Ø0.75 MALE NPSH TO BARB ADAPTER</text>
<text x="266.9" y="196.3">Ø0.75 FEMALE NPSH TO BARB ADAPTER</text>
<text x="497" y="409.4">CL-00102</text>
</g>
<g font-size="4.7" fill="#808080">
<text x="43.2" y="264.4" transform="rotate(-90 43.2 264.4)">1.25</text>
<text x="426.2" y="329.1">1.50</text>
<text x="191.5" y="335.1">6.12</text>
</g>
<g font-size="4.7">
<text x="18.6" y="370.6">NOTES (UNLESS OTHERWISE SPECIFIED):</text>
<text x="18.6" y="375.2">-----------------------------------------------------------</text>
<text x="18.6" y="379.7">1.</text>
<text x="28.6" y="379.7">ALL NON-DIMENSIONED PART FEATURES ARE TO BE TAKEN FROM THE SOLID MODEL.</text>
<text x="18.6" y="384.2">2.</text>
<text x="18.6" y="388.7">3.</text>
<text x="28.6" y="384.2">0.01 in MAX CHAMFER</text>
<text x="28.6" y="388.7">PARTS TO BE BURR FREE</text>
</g>
<g font-size="4.2">
<text x="493" y="373.5">FORMULA RACING</text>
<text x="498.7" y="377.8">AT UC DAVIS</text>
</g>
<g font-size="3.4">
<text x="477.2" y="381.9">TITLE:</text>
<text x="478.1" y="404">SIZE</text>
<text x="486.9" y="404">DWG. NO.</text>
<text x="535.9" y="404.1">REV</text>
<text x="478.2" y="417.6">SCALE: 1:1</text>
<text x="497.1" y="417.7">WEIGHT:</text>
<text x="523.9" y="417.6">SHEET 1 OF 1</text>
</g>
<text font-size="2.4" x="399.2" y="372.1">UNLESS OTHERWISE SPECIFIED:</text>
<g font-size="2.2">
<text x="399.2" y="376.4">DIMENSIONS ARE IN INCHES</text>
<text x="434.2" y="377.3">DRAWN</text>
<text x="454.8" y="372.5">NAME</text>
<text x="467.3" y="372.6">DATE</text>
<text x="399.2" y="379">TOLERANCES</text>
<text x="399.2" y="381.7">(UNLESS OTHERWISE SPECIFIED):</text>
<text x="434.3" y="382.2">CHECKED</text>
<text x="399.2" y="384.3">FRACTIONAL</text>
<text x="399.2" y="387">ANGULAR: MACH</text>
<text x="399.2" y="389.6">TWO PLACE DECIMAL</text>
<text x="414.5" y="384.3">1/32</text>
<text x="419.1" y="387">1°</text>
<text x="422.9" y="387">BEND</text>
<text x="425.6" y="389.6">0.01</text>
<text x="430.6" y="387">3°</text>
<text x="434.2" y="386.8">ENG APPR.</text>
<text x="399.2" y="392.3">THREE PLACE DECIMAL</text>
<text x="425.5" y="392.3">0.005</text>
<text x="434.3" y="391.6">MFG APPR.</text>
<text x="434.3" y="396.3">Q.A.</text>
<text x="434.3" y="400.5">COMMENTS:</text>
</g>
<g font-size="2.1">
<text x="354.9" y="411.6">NEXT ASSY</text>
<text x="380.3" y="411.6">USED ON</text>
<text x="366.3" y="417.4">APPLICATION</text>
<text x="402.5" y="417.5">DO NOT SCALE DRAWING</text>
</g>
<g font-size="2">
<text x="310.9" y="398.8">PROPRIETARY AND CONFIDENTIAL</text>
<text x="398.6" y="396.5">INTERPRET GEOMETRIC</text>
<text x="398.6" y="399">TOLERANCING PER: ASME Y14.5</text>
<text x="307.2" y="402.4">THE INFORMATION CONTAINED IN THIS</text>
<text x="307.2" y="404.9">DRAWING IS THE SOLE PROPERTY OF</text>
<text x="307.2" y="407.5">FORMULA RACING AT UC DAVIS. ANY</text>
<text x="398.5" y="402.6">MATERIAL</text>
<text x="307.2" y="410">REPRODUCTION IN PART OR AS A WHOLE</text>
<text x="307.2" y="412.5">WITHOUT THE WRITTEN PERMISSION OF</text>
<text x="398.5" y="409.4">FINISH</text>
<text x="307.2" y="415">FORMULA RACING AT UC DAVIS IS</text>
<text x="307.2" y="417.6">PROHIBITED.</text>
</g>
</svg>
